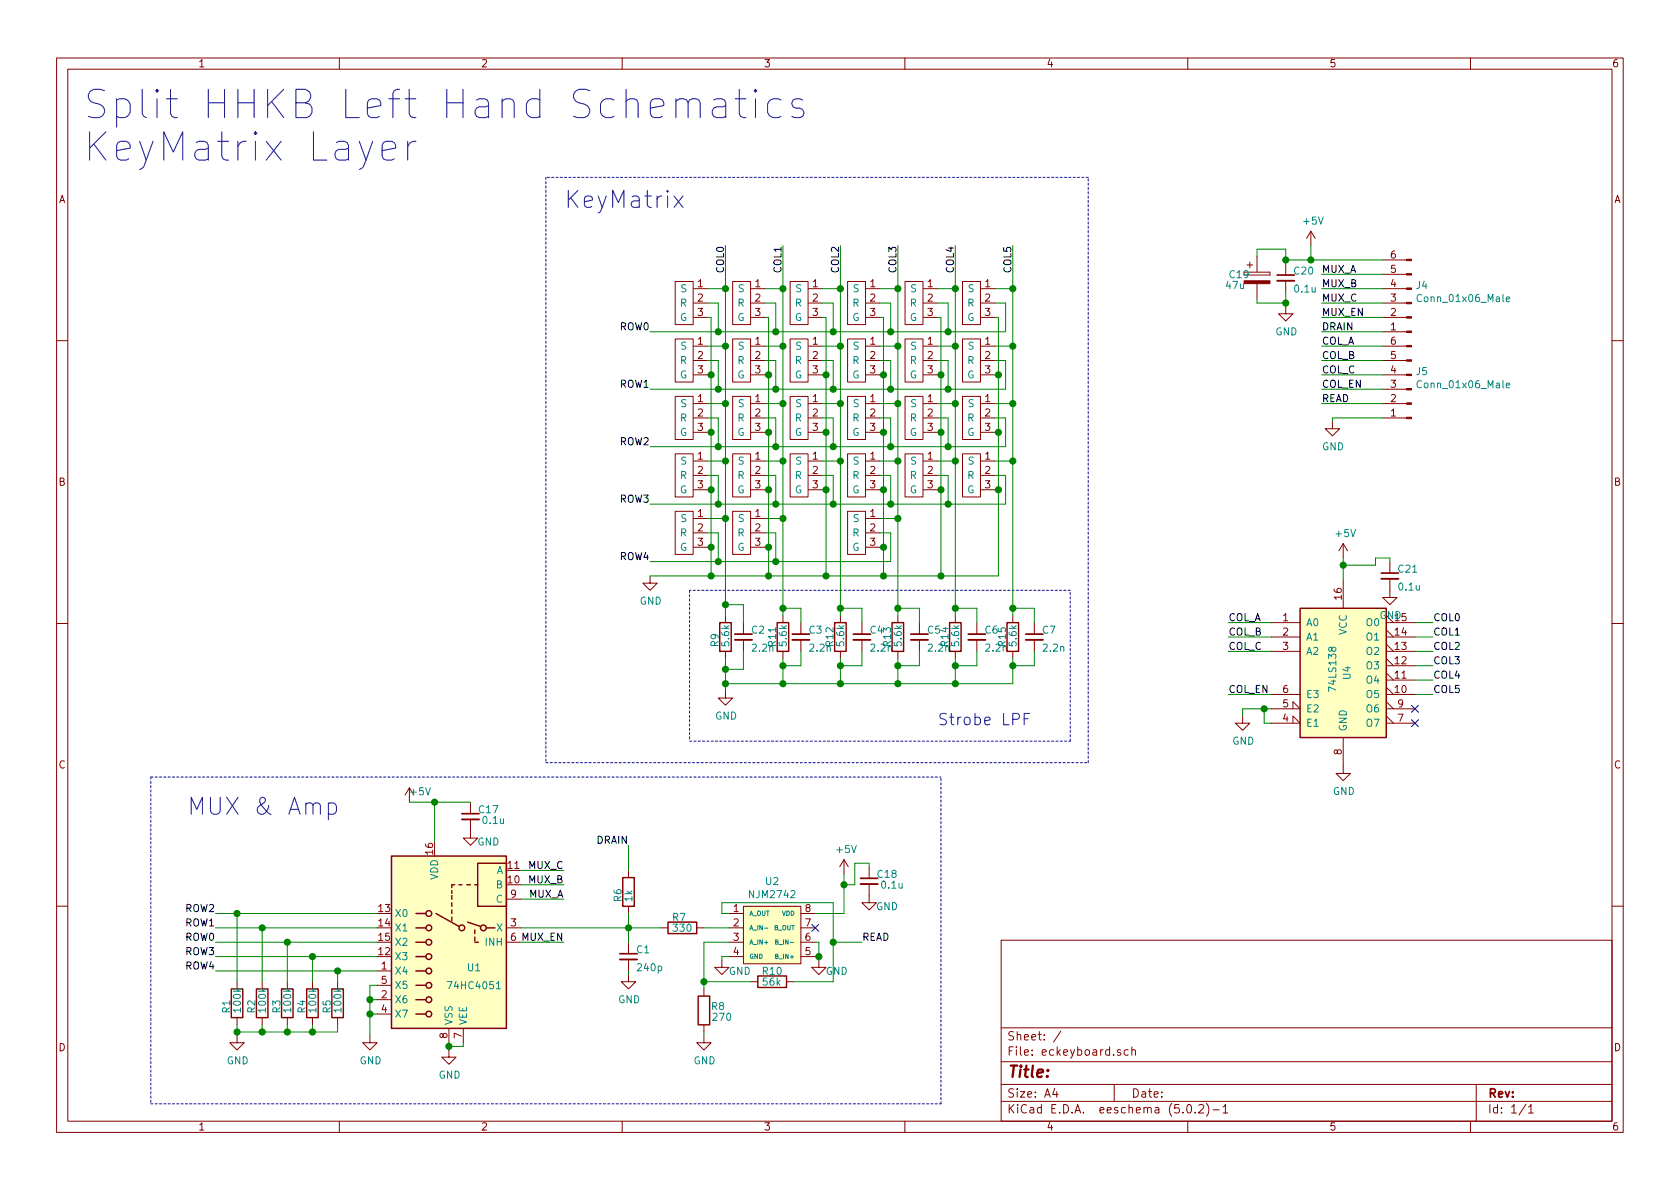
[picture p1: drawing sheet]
<svg xmlns="http://www.w3.org/2000/svg" width="297mm" height="210mm" viewBox="0 0 297 210" stroke-linecap="round" stroke-linejoin="round" font-family="sans-serif">
<g fill="none" stroke="#840000" stroke-width=".18">
<path d="M10 10.3h277v189.9h-277zM12 12.2h273v186.1h-273zM60 10.3v1.9M110 10.3v1.9M160 10.3v1.9M210 10.3v1.9M260 10.3v1.9M119.4 59.9h3.2v7.7h-3.2zM119.4 49.8h3.2v7.6h-3.2zM122.6 51h2.5M122.6 53.6h2.5M122.6 56.1h2.5"/>
<path d="M129.5 59.9h3.2v7.7h-3.2zM129.5 49.8h3.2v7.6h-3.2zM132.8 51h2.5M132.8 53.6h2.5M132.8 56.1h2.5M139.7 59.9h3.2v7.7h-3.2zM139.7 49.8h3.2v7.6h-3.2zM142.9 51h2.5M142.9 53.6h2.5M142.9 56.1h2.5M149.9 59.9h3.1v7.7h-3.1zM149.9 49.8h3.1v7.6h-3.1z"/>
<path d="M153.1 51h2.5M153.1 53.6h2.5M153.1 56.1h2.5M160 59.9h3.2v7.7h-3.2zM160 49.8h3.2v7.6h-3.2zM163.2 51h2.5M163.2 53.6h2.5M163.2 56.1h2.5M170.2 59.9h3.2v7.7h-3.2zM170.2 49.8h3.2v7.6h-3.2zM173.4 51h2.5M173.4 53.6h2.5"/>
<path d="M173.4 56.1h2.5M220 48.6h4.5zM220 48.1h4.5zM220.5 46.9h1M221 46.3v1.1M222.2 45.3v2.8M222.2 50.2v2.8M224.5 48.1v.5zM227.3 54.2v1.3h1.3l-1.3 1.3-1.2-1.3h1.2M227.3 46.6v2M227.3 49.7v2M231.8 40.9l-.8 1.3"/>
<path d="M231.8 40.9v2.5M231.8 40.9l.7 1.3M244.5 51h4.2M244.5 53.6h4.2M244.5 56.1h4.2M244.5 46h4.2M244.5 48.5h4.2M244.5 58.7h4.2M10 60.2h2M119.4 70.1h3.2v7.6h-3.2zM122.6 61.2h2.5M122.6 63.7h2.5"/>
<path d="M122.6 66.3h2.5M122.6 71.4h2.5M122.6 73.9h2.5M122.6 76.4h2.5M129.5 70.1h3.2v7.6h-3.2zM132.8 61.2h2.5M132.8 63.7h2.5M132.8 66.3h2.5M132.8 71.4h2.5M132.8 73.9h2.5M132.8 76.4h2.5M139.7 70.1h3.2v7.6h-3.2z"/>
<path d="M142.9 61.2h2.5M142.9 63.7h2.5M142.9 66.3h2.5M142.9 71.4h2.5M142.9 73.9h2.5M142.9 76.4h2.5M149.9 70.1h3.1v7.6h-3.1zM153.1 61.2h2.5M153.1 63.7h2.5M153.1 66.3h2.5M153.1 71.4h2.5M153.1 73.9h2.5"/>
<path d="M153.1 76.4h2.5M160 70.1h3.2v7.6h-3.2zM163.2 61.2h2.5M163.2 63.7h2.5M163.2 66.3h2.5M163.2 71.4h2.5M163.2 73.9h2.5M163.2 76.4h2.5M170.2 70.1h3.2v7.6h-3.2zM173.4 61.2h2.5M173.4 63.7h2.5M173.4 66.3h2.5"/>
<path d="M173.4 71.4h2.5M173.4 73.9h2.5M173.4 76.4h2.5M235.6 74.5v1.3h1.3l-1.3 1.3-1.3-1.3h1.3M244.5 61.2h4.2M244.5 63.7h4.2M244.5 66.3h4.2M244.5 71.4h4.2M244.5 73.9h4.2M244.5 68.8h4.2M285 60.2h2M119.4 80.3h3.2v7.6h-3.2z"/>
<path d="M119.4 90.4h3.2v7.6h-3.2zM122.6 81.5h2.5M122.6 84.1h2.5M122.6 86.6h2.5M122.6 91.7h2.5M122.6 94.2h2.5M122.6 96.8h2.5M129.5 80.3h3.2v7.6h-3.2zM129.5 90.4h3.2v7.6h-3.2zM132.8 81.5h2.5M132.8 84.1h2.5M132.8 86.6h2.5"/>
<path d="M132.8 91.7h2.5M132.8 94.2h2.5M132.8 96.8h2.5M139.7 80.3h3.2v7.6h-3.2zM142.9 81.5h2.5M142.9 84.1h2.5M142.9 86.6h2.5M149.9 80.3h3.1v7.6h-3.1zM149.9 90.4h3.1v7.6h-3.1zM153.1 81.5h2.5M153.1 84.1h2.5M153.1 86.6h2.5"/>
<path d="M153.1 91.7h2.5M153.1 94.2h2.5M153.1 96.8h2.5M160 80.3h3.2v7.6h-3.2zM163.2 81.5h2.5M163.2 84.1h2.5M163.2 86.6h2.5M170.2 80.3h3.2v7.6h-3.2zM173.4 81.5h2.5M173.4 84.1h2.5M173.4 86.6h2.5M237.5 96.1v2.6"/>
<path d="M237.5 96.1l-.8 1.3M237.5 96.1l.8 1.3M245.7 99.3v2M10 110.3h2M114.9 101.8v1.3h1.3l-1.3 1.3-1.2-1.3h1.2M128.3 108.8v1.3M128.3 115.2v1.3M131.4 110.1v2M131.4 113.2v2M138.4 108.8v1.3M138.4 115.2v1.3M141.6 110.1v2"/>
<path d="M141.6 113.2v2M148.6 108.8v1.3M148.6 115.2v1.3M152.4 110.1v2M152.4 113.2v2M158.7 108.8v1.3M158.7 115.2v1.3M162.6 110.1v2M162.6 113.2v2M168.9 108.8v1.3M168.9 115.2v1.3M172.7 110.1v2"/>
<path d="M172.7 113.2v2M179.1 108.8v1.3M179.1 115.2v1.3M182.9 110.1v2M182.9 113.2v2M224.8 110.1h5.1M224.8 115.2h5.1M224.8 112.6h5.1M237.5 102.5v5.1M245.1 110.1h5.1M245.1 119l1.3 1.3M245.1 117.7h5.1"/>
<path d="M245.1 116.5l1.3 1.2M245.1 115.2h5.1M245.1 113.9l1.3 1.3M245.1 112.6h5.1M245.1 111.4l1.3 1.2M245.7 102.4v3.3h1.3l-1.3 1.2-1.2-1.2h1.2M285 110.3h2M128.3 122.2v1.2h1.2l-1.2 1.3-1.3-1.3h1.3M219.7 126.6v1.3h1.3l-1.3 1.3-1.3-1.3h1.3M224.8 127.9h5.1l-1.3-1.3v1.3M224.8 125.3h5.1l-1.3-1.2v1.2M224.8 122.8h5.1"/>
<path d="M237.5 130.4v6.4h1.3l-1.3 1.2-1.3-1.2h1.3M245.1 122.8h5.1M245.1 121.5l1.3 1.3M245.1 120.3h5.1M245.1 127.9h5.1M245.1 125.3h5.1M245.1 126.6l1.3 1.3M245.1 124.1l1.3 1.2M71.6 140.6l.8-1.3v2.6M83.2 144.9v3.3h1.3l-1.3 1.3-1.3-1.3h1.3M83.2 141.9v2M89.5 159h2.6"/>
<path d="M111.1 153.9v1.3M149.2 152l-.7 1.3M149.2 152v2.6M149.2 152l.8 1.3M153.7 156.3v3.3h1.2l-1.2 1.3-1.3-1.3h1.3M153.7 153.3v2M10 160.2h2M41.9 173.6v1.3M41.9 180v1.2M46.4 173.6v1.3M46.4 180v1.2M50.8 173.6v1.3"/>
<path d="M50.8 180v1.2M55.2 173.6v1.3M55.2 180v1.2M59.7 173.6v1.3M59.7 180v1.2M66.7 171.7h2.5M66.7 176.8h2.5M66.7 179.3h2.5M66.7 174.2h2.5M89.5 164.1h2.6M89.5 166.6h2.6M111.1 172.3v1.3h1.3l-1.3 1.3-1.2-1.3h1.2"/>
<path d="M111.1 160.3v1.2M111.1 166.6v2.1M111.1 169.7v2M116.8 164.1h1.3M123.2 164.1h1.3M124.5 174.9v1.2M127.6 169.8v1.3h1.3l-1.3 1.2-1.2-1.2h1.2M128.9 164.1h2.5M128.9 166.6h2.5M128.9 161.5h2.5M128.9 169.2h2.5M131.4 160.3h10.2v10.1h-10.2z"/>
<path d="M132.7 173.6h1.3M139.1 173.6h1.2M141.6 164.1h2.5M141.6 166.6h2.5M141.6 161.5h2.5M141.6 169.2h2.5M144.8 169.8v1.3h1.2l-1.2 1.2-1.3-1.2h1.3M177 166.3h108v32h-108zM285 160.2h2M41.9 183.1v1.3h1.3l-1.3 1.3-1.3-1.3h1.3M60 198.3v1.9M65.4 183.1v1.3h1.3l-1.3 1.3-1.3-1.3h1.3"/>
<path d="M79.4 185.7v1.2h1.2l-1.2 1.3-1.3-1.3h1.3M79.4 181.9v2.5M81.9 181.9v2.5M110 198.3v1.9M124.5 183.1v1.3h1.2l-1.2 1.3-1.3-1.3h1.3M124.5 181.2v1.3M160 198.3v1.9M177 194.8h108M177 191.8h108M177 187.8h108M177 181.8h108M186.5 192.5l-.4 1h1"/>
<path d="M186.8 193v1M187.6 182.3l-1.3 2M197 191.8v3M198.1 185.7l-.3-.1-.2 .2v.2l.5 .2v.3h-.5M199.5 185.7l-.4-.1-.3 .3v.6l.3 .1 .4-.1M200.1 185.7l.2-.1 .4 .1 .1 .9M200.1 185.1v1.5M210 195.5l.3-.2a.94 .94 0 0 1 0 1.5 .82 .82 0 0 1-.3-1.3zM210 198.3v1.9M211.3 196.7v.1M212 195.5l.2-.2h.3l.3 .5-.9 1h.9M213.3 195.1a1.71 1.71 0 0 1 0 2.3"/>
<path d="M214.5 196.3h1.1M216.3 195.8l.4-.5v1.5M216.3 196.8h.8M260 198.3v1.9M261 191.8v6.5M269.8 195.2l-1.2 2M270.3 195.8l.4-.5v1.5M270.3 196.8h.8"/>
</g>
<g fill="none" stroke="#008400" stroke-width=".18">
<path d="M125.1 51h3.2M125.1 53.6h1.9v5.1M125.1 56.1h.6v45.7M128.3 43.4v65.4M135.3 51h3.1M135.3 53.6h1.9v5.1M135.3 56.1h.6v45.7M138.4 43.4v65.4M145.4 51h3.2M145.4 53.6h1.9v5.1M145.4 56.1h.6v45.7M148.6 43.4v65.4"/>
<path d="M155.6 51h3.1M155.6 53.6h1.9v5.1M155.6 56.1h.6v45.7M158.7 43.4v65.4M165.7 51h3.2M165.7 53.6h1.9v5.1M165.7 56.1h.7v45.7M168.9 43.4v65.4M175.9 51h3.2M175.9 53.6h1.9v5.1h-62.9M175.9 56.1h.6v45.7h-61.6M179.1 43.4v65.4"/>
<path d="M222.2 53v.6h5.1M222.2 45.3v-1.2h5.1v2.5M227.3 46h17.2M227.3 51.7v2.5M231.8 43.4v2.6M233.7 51h10.8M233.7 53.6h10.8M233.7 58.7h10.8M233.7 56.1h10.8M233.7 48.5h10.8M125.1 61.2h3.2M125.1 71.4h3.2"/>
<path d="M125.1 63.7h1.9v5.1M125.1 73.9h1.9v5.1M125.1 66.3h.6M125.1 76.4h.6M135.3 61.2h3.1M135.3 71.4h3.1M135.3 63.7h1.9v5.1M135.3 73.9h1.9v5.1M135.3 66.3h.6M135.3 76.4h.6M145.4 61.2h3.2M145.4 71.4h3.2"/>
<path d="M145.4 63.7h1.9v5.1M145.4 73.9h1.9v5.1M145.4 66.3h.6M145.4 76.4h.6M155.6 61.2h3.1M155.6 71.4h3.1M155.6 63.7h1.9v5.1M155.6 73.9h1.9v5.1M155.6 66.3h.6M155.6 76.4h.6M165.7 61.2h3.2M165.7 71.4h3.2"/>
<path d="M165.7 63.7h1.9v5.1M165.7 73.9h1.9v5.1M165.7 66.3h.7M165.7 76.4h.7M175.9 61.2h3.2M175.9 71.4h3.2M175.9 63.7h1.9v5.1h-62.9M175.9 73.9h1.9v5.1h-62.9M175.9 66.3h.6M175.9 76.4h.6M233.7 61.2h10.8M233.7 71.4h10.8"/>
<path d="M233.7 68.8h10.8M233.7 63.7h10.8M233.7 66.3h10.8M244.5 73.9h-8.9v.6M125.1 84.1h1.9v5M125.1 94.2h1.9v5.1M125.1 81.5h3.2M125.1 86.6h.6M125.1 91.7h3.2M125.1 96.8h.6M135.3 84.1h1.9v5M135.3 94.2h1.9v5.1"/>
<path d="M135.3 81.5h3.1M135.3 86.6h.6M135.3 91.7h3.1M135.3 96.8h.6M145.4 84.1h1.9v5M145.4 81.5h3.2M145.4 86.6h.6M155.6 81.5h3.1M155.6 84.1h1.9v5M155.6 86.6h.6M155.6 91.7h3.1M155.6 94.2h1.9v5.1h-42.6"/>
<path d="M155.6 96.8h.6M165.7 81.5h3.2M165.7 84.1h1.9v5M165.7 86.6h.7M175.9 81.5h3.2M175.9 84.1h1.9v5h-62.9M175.9 86.6h.6M237.5 98.7v3.8M245.7 99.3v-.6h-2.5v1.2h-5.7M128.3 116.5v5.7M128.3 106.9h3.1v3.2M131.4 115.2v3.2h-3.1"/>
<path d="M138.4 116.5v4.4M138.4 107.6h3.2v2.5M141.6 115.2v2.5h-3.2M148.6 116.5v4.4M148.6 107.6h3.8v2.5M152.4 115.2v2.5h-3.8M158.7 107.6h3.9v2.5M158.7 116.5v4.4M162.6 115.2v2.5h-3.9M168.9 107.6h3.8v2.5M168.9 116.5v4.4M172.7 115.2v2.5h-3.8"/>
<path d="M179.1 107.6h3.8v2.5M179.1 116.5v4.4h-50.8M182.9 115.2v2.5h-3.8M217.2 110.1h7.6M217.2 112.6h7.6M217.2 115.2h7.6M250.2 117.7h3.2M250.2 110.1h3.2M250.2 112.6h3.2M250.2 115.2h3.2M217.2 122.8h7.6M223.5 125.3v2.6h1.3"/>
<path d="M224.8 125.3h-5.1v1.3M250.2 122.8h3.2M250.2 120.3h3.2M72.4 141.9h10.8M76.8 141.9v6.9M92.1 153.9h7.6M92.1 156.5h7.6M92.1 159h7.6M111.1 149.5v4.4M149.2 154.6v6.9h-5.1M153.7 153.3v-.7h-2.6v3.9h-1.9M38.1 169.2h28.6"/>
<path d="M38.1 171.7h28.6M38.1 166.6h28.6M38.1 164.1h28.6M38.1 161.5h28.6M41.9 161.5v12.1M46.4 164.1v9.5M50.8 166.6v7M55.2 169.2v4.4M59.7 171.7v1.9M65.4 176.8h1.3M65.4 179.3h1.3M66.7 174.2h-1.3v8.9"/>
<path d="M92.1 166.6h7.6M92.1 164.1h24.7M111.1 161.5v5.1M111.1 171.7v.6M124.5 164.1h4.4M124.5 173.6h8.2M128.9 161.5h-1.3v-1.9h19.7v14h-7M128.9 169.2h-1.3v.6M128.9 166.6h-4.4v8.3M144.1 169.2h.7M144.1 166.6h.7v3.2M147.3 166.6h5.1"/>
<path d="M41.9 181.2v1.9M46.4 181.2v1.3M50.8 181.2v1.3M55.2 181.2v1.3M59.7 181.2v1.3h-17.8M79.4 184.4v1.3M81.9 184.4v.6h-2.5M124.5 182.5v.6"/>
</g>
<g fill="#008400" stroke="#008400" stroke-width=".25">
<circle cx="127" cy="58.7" r=".51"/>
<circle cx="137.2" cy="58.7" r=".51"/>
<circle cx="127" cy="68.8" r=".51"/>
<circle cx="137.2" cy="68.8" r=".51"/>
<circle cx="127" cy="79" r=".51"/>
<circle cx="137.2" cy="79" r=".51"/>
<circle cx="125.7" cy="66.3" r=".51"/>
<circle cx="135.9" cy="66.3" r=".51"/>
<circle cx="146.1" cy="66.3" r=".51"/>
<circle cx="127" cy="89.1" r=".51"/>
<circle cx="137.2" cy="89.1" r=".51"/>
<circle cx="127" cy="99.3" r=".51"/>
<circle cx="137.2" cy="99.3" r=".51"/>
<circle cx="128.3" cy="81.5" r=".51"/>
<circle cx="128.3" cy="71.4" r=".51"/>
<circle cx="138.4" cy="81.5" r=".51"/>
<circle cx="138.4" cy="71.4" r=".51"/>
<circle cx="148.6" cy="81.5" r=".51"/>
<circle cx="148.6" cy="71.4" r=".51"/>
<circle cx="148.6" cy="61.2" r=".51"/>
<circle cx="138.4" cy="61.2" r=".51"/>
<circle cx="128.3" cy="61.2" r=".51"/>
<circle cx="125.7" cy="96.8" r=".51"/>
<circle cx="125.7" cy="101.8" r=".51"/>
<circle cx="135.9" cy="96.8" r=".51"/>
<circle cx="135.9" cy="101.8" r=".51"/>
<circle cx="148.6" cy="107.6" r=".51"/>
<circle cx="128.3" cy="91.7" r=".51"/>
<circle cx="138.4" cy="91.7" r=".51"/>
<circle cx="156.2" cy="66.3" r=".51"/>
<circle cx="158.8" cy="81.5" r=".51"/>
<circle cx="158.8" cy="71.4" r=".51"/>
<circle cx="158.8" cy="61.2" r=".51"/>
<circle cx="156.2" cy="96.8" r=".51"/>
<circle cx="158.8" cy="107.6" r=".51"/>
<circle cx="158.8" cy="91.7" r=".51"/>
<circle cx="166.4" cy="66.3" r=".51"/>
<circle cx="168.9" cy="81.5" r=".51"/>
<circle cx="168.9" cy="71.4" r=".51"/>
<circle cx="168.9" cy="61.2" r=".51"/>
<circle cx="168.9" cy="107.6" r=".51"/>
<circle cx="176.5" cy="66.3" r=".51"/>
<circle cx="179.1" cy="81.5" r=".51"/>
<circle cx="179.1" cy="71.4" r=".51"/>
<circle cx="179.1" cy="61.2" r=".51"/>
<circle cx="179.1" cy="107.6" r=".51"/>
<circle cx="146.1" cy="86.6" r=".51"/>
<circle cx="146.1" cy="101.8" r=".51"/>
<circle cx="167.6" cy="58.7" r=".51"/>
<circle cx="157.5" cy="58.7" r=".51"/>
<circle cx="147.3" cy="58.7" r=".51"/>
<circle cx="147.3" cy="68.8" r=".51"/>
<circle cx="157.5" cy="68.8" r=".51"/>
<circle cx="167.6" cy="68.8" r=".51"/>
<circle cx="166.4" cy="76.4" r=".51"/>
<circle cx="156.2" cy="76.4" r=".51"/>
<circle cx="146.1" cy="76.4" r=".51"/>
<circle cx="147.3" cy="79" r=".51"/>
<circle cx="157.5" cy="79" r=".51"/>
<circle cx="167.6" cy="79" r=".51"/>
<circle cx="176.5" cy="76.4" r=".51"/>
<circle cx="156.2" cy="86.6" r=".51"/>
<circle cx="157.5" cy="89.1" r=".51"/>
<circle cx="166.4" cy="86.6" r=".51"/>
<circle cx="167.6" cy="89.1" r=".51"/>
<circle cx="176.5" cy="86.6" r=".51"/>
<circle cx="147.3" cy="89.1" r=".51"/>
<circle cx="166.4" cy="101.8" r=".51"/>
<circle cx="156.2" cy="101.8" r=".51"/>
<circle cx="125.7" cy="76.4" r=".51"/>
<circle cx="125.7" cy="86.6" r=".51"/>
<circle cx="135.9" cy="76.4" r=".51"/>
<circle cx="135.9" cy="86.6" r=".51"/>
<circle cx="41.9" cy="161.5" r=".51"/>
<circle cx="46.4" cy="164.1" r=".51"/>
<circle cx="50.8" cy="166.6" r=".51"/>
<circle cx="55.2" cy="169.2" r=".51"/>
<circle cx="59.7" cy="171.7" r=".51"/>
<circle cx="41.9" cy="182.5" r=".51"/>
<circle cx="55.2" cy="182.5" r=".51"/>
<circle cx="50.8" cy="182.5" r=".51"/>
<circle cx="46.4" cy="182.5" r=".51"/>
<circle cx="65.4" cy="176.8" r=".51"/>
<circle cx="65.4" cy="179.3" r=".51"/>
<circle cx="79.4" cy="185" r=".51"/>
<circle cx="111.1" cy="164.1" r=".51"/>
<circle cx="124.5" cy="173.6" r=".51"/>
<circle cx="147.3" cy="166.6" r=".51"/>
<circle cx="144.8" cy="169.2" r=".51"/>
<circle cx="179.1" cy="51" r=".51"/>
<circle cx="168.9" cy="51" r=".51"/>
<circle cx="158.8" cy="51" r=".51"/>
<circle cx="148.6" cy="51" r=".51"/>
<circle cx="138.4" cy="51" r=".51"/>
<circle cx="128.3" cy="51" r=".51"/>
<circle cx="179.1" cy="117.7" r=".51"/>
<circle cx="168.9" cy="117.7" r=".51"/>
<circle cx="158.8" cy="117.7" r=".51"/>
<circle cx="148.6" cy="117.7" r=".51"/>
<circle cx="223.5" cy="125.3" r=".51"/>
<circle cx="237.5" cy="99.9" r=".51"/>
<circle cx="231.8" cy="46" r=".51"/>
<circle cx="227.3" cy="46" r=".51"/>
<circle cx="227.3" cy="53.6" r=".51"/>
<circle cx="76.8" cy="141.9" r=".51"/>
<circle cx="149.2" cy="156.5" r=".51"/>
<circle cx="128.3" cy="106.9" r=".51"/>
<circle cx="128.3" cy="118.4" r=".51"/>
<circle cx="138.4" cy="117.7" r=".51"/>
<circle cx="138.4" cy="107.6" r=".51"/>
<circle cx="128.3" cy="120.9" r=".51"/>
<circle cx="138.4" cy="120.9" r=".51"/>
<circle cx="148.6" cy="120.9" r=".51"/>
<circle cx="158.8" cy="120.9" r=".51"/>
<circle cx="168.9" cy="120.9" r=".51"/>
</g>
<g fill="none" stroke="#840000" stroke-width=".25">
<path d="M127.3 110.1h2v5.1h-2zM137.4 110.1h2v5.1h-2zM147.6 110.1h2v5.1h-2zM157.7 110.1h2.1v5.1h-2.1zM167.9 110.1h2v5.1h-2zM178.1 110.1h2v5.1h-2zM229.9 107.6h15.2v22.8h-15.2zM69.2 151.4h20.3v30.5h-20.3zM79.9 157.5v.5M79.9 158.4v.6M79.9 159.6v.7M80.4 156.5h-.5v.5"/>
<path d="M81.2 156.5h.5M82.5 156.5h.7M83.9 156.5h.6M84.5 152.6h5v7.7h-5zM110.1 155.2h2v5.1h-2zM40.9 174.9h2v5.1h-2zM45.3 174.9h2.1v5.1h-2.1zM49.8 174.9h2v5.1h-2zM54.2 174.9h2.1v5.1h-2.1zM58.7 174.9h2v5.1h-2zM73.5 164.1h1.8M73.5 166.6h1.8"/>
<path d="M73.5 179.3h1.8M73.5 176.8h1.8M73.5 174.2h1.8M73.5 171.7h1.8M73.5 169.2h1.8M73.5 161.5h1.8M77.1 161.5l4.1 2.3M79.9 160.9v.6M79.9 162.2v.6M82.7 163.1l2.3 .7M83.9 166.6h.7M83.9 164.5v.6"/>
<path d="M83.9 165.7v.7M86 164.1h1.5M118.1 163.1h5.1v2h-5.1zM123.4 176.1h2.1v5.1h-2.1zM134 172.6h5.1v2h-5.1z"/>
<circle cx="75.8" cy="161.5" r=".51"/>
<circle cx="75.8" cy="176.8" r=".51"/>
<circle cx="75.8" cy="169.2" r=".51"/>
<circle cx="75.8" cy="164.1" r=".51"/>
<circle cx="75.8" cy="179.3" r=".51"/>
<circle cx="75.8" cy="171.7" r=".51"/>
<circle cx="75.8" cy="166.6" r=".51"/>
<circle cx="75.8" cy="174.2" r=".51"/>
<circle cx="81.7" cy="164.1" r=".51"/>
<circle cx="85.5" cy="164.1" r=".51"/>
</g>
<path d="M225.8 49.7h3.1M129.9 113.2h3.1M140.1 113.2h3M150.9 113.2h3M161 113.2h3.1M171.2 113.2h3M181.4 113.2h3M244.2 102.4h3.1M81.7 144.9h3M152.1 156.3h3.1M109.6 169.7h3" fill="none" stroke="#840000" stroke-width=".33"/>
<path d="M225.8 48.6h3.1M129.9 112.1h3.1M140.1 112.1h3M150.9 112.1h3M161 112.1h3.1M171.2 112.1h3M181.4 112.1h3M244.2 101.3h3.1M81.7 143.9h3M152.1 155.3h3.1M109.6 168.7h3" fill="none" stroke="#840000" stroke-width=".3"/>
<path d="M96.5 31.4v103.5M192.4 31.4h-95.9M121.9 104.4v26.7M189.2 104.4h-67.3M26.7 137.4v57.8M26.7 137.4h139.7M96.5 134.9h95.9M121.9 131.1h67.3M189.2 131.1v-26.7M192.4 134.9v-103.5M26.7 195.2h139.7M166.4 195.2v-57.8" fill="none" stroke="#0000c2" stroke-width=".18" stroke-dasharray=".4 .4"/>
<g fill="none" stroke="#0000c2" stroke-width=".18">
<path d="M121.7 18.2l.2-.5 .5-.2h.7l.5 .2 .2 .5v2.6M126.2 17.7l.5-.2h.9l.5 .2 .2 .5v2.6M128.3 18.7l-.5 .2h-1.1a.97 .97 0 0 0-.8 .9 .97 .97 0 0 0 .8 1h1.1l.5-.2M130 17.5h1.9M130.7 15.8v4.3l.2 .5 .5 .2h.5M133.6 15.8l-.3 .2 .3 .3 .2-.3-.2-.2v.5M133.6 17.5v3.3M138.1 17.7a1.61 1.61 0 0 0-2.2 .3l-.2 .4v1.5l.2 .4a1.61 1.61 0 0 0 2.2 .3M141.9 17.7l-.5-.2h-.7l-.5 .2-.2 .5 .2 .7 .5 .2h.7l.5 .3 .2 .5-.2 .7-.5 .2h-.9l-.5-.2M67.6 26.6l2.4-.4v-.5l-.3-.5-.5-.2h-.9l-.5 .2-.2 .5v1.9l.2 .5 .5 .2h.9l.5-.2M72.1 25v3.3M73.5 25a1.28 1.28 0 0 0-1.4 .9"/>
<path d="M119.2 34.7l1.6 2M120.8 34.7l-1.6 2M181.1 127.1h.7M182 126.2h-.9v2M58.1 142.1l.2-.1h.6l.4 .3 .2 .3v.8l-.3 .4-.3 .2h-.6l-.2-.2M58.1 142v3"/>
</g>
<g fill="#ffffc2" stroke="#ffffc2" stroke-width=".18">
<path d="M69.2 151.4h20.3v30.5h-20.3z"/>
<path d="M131.4 160.3h10.2v10.1h-10.2z"/>
<path d="M229.9 107.6h15.2v22.8h-15.2z"/>
</g>
<path d="M266.3 52.9l.6-.1v-.3h-.4l-.2 .2 .1 .6h.5M266.3 68.1l.6-.1v-.2l-.4-.1-.2 .2 .1 .6h.5M87.8 174.8h.7M135.2 164.1h.6M137.1 169.1h.4v-.3l-.4-.1v.8h.3l.2-.3-.2-.1M137.1 166.5h.4v-.3h-.4v.8h.3l.2-.3-.2-.2" fill="none" stroke="#008484" stroke-width=".18"/>
<g fill="#840000" stroke="#840000" stroke-width=".18">
<path d="M248.7 45.8h.9v.3h-.9z"/>
<path d="M248.7 48.4h.9v.2h-.9z"/>
<path d="M248.7 50.9h.9v.3h-.9z"/>
<path d="M248.7 53.5h.9v.2h-.9z"/>
<path d="M248.7 56h.9v.3h-.9z"/>
<path d="M248.7 58.5h.9v.3h-.9z"/>
<path d="M248.7 61.1h.9v.2h-.9z"/>
<path d="M248.7 63.6h.9v.3h-.9z"/>
<path d="M248.7 66.2h.9v.2h-.9z"/>
<path d="M248.7 68.7h.9v.3h-.9z"/>
<path d="M248.7 71.2h.9v.3h-.9z"/>
<path d="M248.7 73.8h.9v.2h-.9z"/>
<path d="M220 49.7h4.5v.5h-4.5z"/>
</g>
<path d="M249.6 124.7l1.2 1.3M249.6 127.3l1.2 1.2M250.8 124.7l-1.2 1.3M250.8 127.3l-1.2 1.2M143.5 163.5l1.3 1.2M144.8 163.5l-1.3 1.2" fill="none" stroke="#000084" stroke-width=".18"/>
<g font-size="7" fill="#0000c2">
<text x="14.6" y="21.1">Split HHKB Left Hand Schematics</text>
<text x="14.6" y="28.6">KeyMatrix Layer</text>
</g>
<g font-size="4.2" fill="#0000c2">
<text x="99.7" y="36.8">KeyMatrix</text>
<text x="33" y="144.1">MUX &amp; Amp</text>
</g>
<text font-size="2.8" fill="#0000c2" x="165.7" y="128.3">Strobe LPF</text>
<text font-size="2.8" fill="#840000" x="178" y="190.5">Title:</text>
<g font-size="2.1" fill="#840000">
<text x="178" y="184">Sheet: /</text>
<text x="178" y="186.7">File: eckeyboard.sch</text>
<text x="178" y="196.9">KiCad E.D.A. eeschema (5.0.2)-1</text>
<text x="178" y="194.1">Size: A4</text>
<text x="200" y="194.1">Date:</text>
<text x="263" y="194.1">Rev:</text>
<text x="263" y="196.9">Id: 1/1</text>
</g>
<g font-size="1.8" fill="#840000">
<text x="35" y="11.9">1</text>
<text x="85" y="11.9">2</text>
<text x="135" y="11.9">3</text>
<text x="185" y="11.9">4</text>
<text x="235" y="11.9">5</text>
<text x="285" y="11.9">6</text>
<text x="10.4" y="35.9">A</text>
<text x="285.4" y="35.9">A</text>
<text x="245.9" y="45.7">6</text>
<text x="123.4" y="50.8">1</text>
<text x="123.4" y="53.3">2</text>
<text x="133.5" y="50.8">1</text>
<text x="133.5" y="53.3">2</text>
<text x="143.7" y="50.8">1</text>
<text x="143.7" y="53.3">2</text>
<text x="153.8" y="50.8">1</text>
<text x="153.8" y="53.3">2</text>
<text x="164" y="50.8">1</text>
<text x="164" y="53.3">2</text>
<text x="174.2" y="50.8">1</text>
<text x="174.2" y="53.3">2</text>
<text x="245.9" y="53.3">3</text>
<text x="245.9" y="50.8">4</text>
<text x="245.9" y="48.3">5</text>
<text x="123.4" y="55.9">3</text>
<text x="133.5" y="55.9">3</text>
<text x="143.7" y="55.9">3</text>
<text x="153.8" y="55.9">3</text>
<text x="164" y="55.9">3</text>
<text x="174.2" y="55.9">3</text>
<text x="245.9" y="58.4">1</text>
<text x="245.9" y="55.9">2</text>
<text x="123.4" y="61">1</text>
<text x="123.4" y="63.5">2</text>
<text x="133.5" y="61">1</text>
<text x="133.5" y="63.5">2</text>
<text x="143.7" y="61">1</text>
<text x="143.7" y="63.5">2</text>
<text x="153.8" y="61">1</text>
<text x="153.8" y="63.5">2</text>
<text x="164" y="61">1</text>
<text x="164" y="63.5">2</text>
<text x="174.2" y="61">1</text>
<text x="174.2" y="63.5">2</text>
<text x="245.9" y="63.5">5</text>
<text x="245.9" y="61">6</text>
<text x="123.4" y="66">3</text>
<text x="123.4" y="71.1">1</text>
<text x="133.5" y="71.1">1</text>
<text x="133.5" y="66">3</text>
<text x="143.7" y="71.1">1</text>
<text x="143.7" y="66">3</text>
<text x="153.8" y="71.1">1</text>
<text x="153.8" y="66">3</text>
<text x="164" y="71.1">1</text>
<text x="164" y="66">3</text>
<text x="174.2" y="71.1">1</text>
<text x="174.2" y="66">3</text>
<text x="245.9" y="71.1">2</text>
<text x="245.9" y="68.6">3</text>
<text x="245.9" y="66">4</text>
<text x="123.4" y="73.7">2</text>
<text x="123.4" y="76.2">3</text>
<text x="133.5" y="73.7">2</text>
<text x="133.5" y="76.2">3</text>
<text x="143.7" y="73.7">2</text>
<text x="143.7" y="76.2">3</text>
<text x="153.8" y="73.7">2</text>
<text x="153.8" y="76.2">3</text>
<text x="164" y="73.7">2</text>
<text x="164" y="76.2">3</text>
<text x="174.2" y="73.7">2</text>
<text x="174.2" y="76.2">3</text>
<text x="245.9" y="73.7">1</text>
<text x="123.4" y="81.3">1</text>
<text x="123.4" y="83.8">2</text>
<text x="133.5" y="81.3">1</text>
<text x="133.5" y="83.8">2</text>
<text x="143.7" y="81.3">1</text>
<text x="143.7" y="83.8">2</text>
<text x="153.8" y="81.3">1</text>
<text x="153.8" y="83.8">2</text>
<text x="164" y="81.3">1</text>
<text x="164" y="83.8">2</text>
<text x="174.2" y="81.3">1</text>
<text x="174.2" y="83.8">2</text>
<text x="10.4" y="85.9">B</text>
<text x="123.4" y="86.4">3</text>
<text x="133.5" y="86.4">3</text>
<text x="143.7" y="86.4">3</text>
<text x="153.8" y="86.4">3</text>
<text x="164" y="86.4">3</text>
<text x="174.2" y="86.4">3</text>
<text x="285.4" y="85.9">B</text>
<text x="123.4" y="91.4">1</text>
<text x="123.4" y="94">2</text>
<text x="133.5" y="91.4">1</text>
<text x="133.5" y="94">2</text>
<text x="153.8" y="91.4">1</text>
<text x="153.8" y="94">2</text>
<text x="123.4" y="96.5">3</text>
<text x="133.5" y="96.5">3</text>
<text x="153.8" y="96.5">3</text>
<text x="237.2" y="106" transform="rotate(-90 237.2 106)">16</text>
<text x="226.8" y="109.8">1</text>
<text x="226.8" y="112.4">2</text>
<text x="246.7" y="112.4">14</text>
<text x="226.8" y="114.9">3</text>
<text x="246.7" y="117.5">12</text>
<text x="246.7" y="114.9">13</text>
<text x="226.8" y="125.1">5</text>
<text x="226.8" y="122.5">6</text>
<text x="246.7" y="122.5">10</text>
<text x="246.7" y="120">11</text>
<text x="247.2" y="125.1">9</text>
<text x="226.8" y="127.6">4</text>
<text x="247.2" y="127.6">7</text>
<text x="10.4" y="135.9">C</text>
<text x="237.2" y="133.4" transform="rotate(-90 237.2 133.4)">8</text>
<text x="285.4" y="135.9">C</text>
<text x="76.6" y="151.1" transform="rotate(-90 76.6 151.1)">16</text>
<text x="89.8" y="153.7">11</text>
<text x="67" y="161.3">13</text>
<text x="89.8" y="156.2">10</text>
<text x="90.3" y="158.7">9</text>
<text x="129.7" y="161.3">1</text>
<text x="142.4" y="161.3">8</text>
<text x="67" y="163.8">14</text>
<text x="67" y="166.4">15</text>
<text x="90.3" y="163.8">3</text>
<text x="129.7" y="163.8">2</text>
<text x="129.7" y="166.4">3</text>
<text x="142.4" y="166.4">6</text>
<text x="142.4" y="163.8">7</text>
<text x="67" y="168.9">12</text>
<text x="67.5" y="171.4">1</text>
<text x="67.5" y="174">5</text>
<text x="129.7" y="168.9">4</text>
<text x="142.4" y="168.9">5</text>
<text x="67.5" y="176.5">2</text>
<text x="67.5" y="179.1">4</text>
<text x="10.4" y="185.9">D</text>
<text x="79.1" y="183.6" transform="rotate(-90 79.1 183.6)">8</text>
<text x="81.7" y="183.6" transform="rotate(-90 81.7 183.6)">7</text>
<text x="285.4" y="185.9">D</text>
<text x="35" y="199.9">1</text>
<text x="85" y="199.9">2</text>
<text x="135" y="199.9">3</text>
<text x="185" y="199.9">4</text>
<text x="235" y="199.9">5</text>
<text x="285" y="199.9">6</text>
</g>
<g font-size="1.8" fill="#008484">
<text x="230.6" y="39.7">+5V</text>
<text x="120.4" y="51.7">S</text>
<text x="130.6" y="51.7">S</text>
<text x="140.7" y="51.7">S</text>
<text x="150.9" y="51.7">S</text>
<text x="161.1" y="51.7">S</text>
<text x="171.2" y="51.7">S</text>
<text x="216.9" y="51.1">47u</text>
<text x="217.4" y="49.2">C19</text>
<text x="228.9" y="48.6">C20</text>
<text x="229" y="51.7">0.1u</text>
<text x="250.4" y="51.1">J4</text>
<text x="251.1" y="53.4">Conn_01x06_Male</text>
<text x="120.2" y="56.8">G</text>
<text x="120.3" y="54.2">R</text>
<text x="130.4" y="56.8">G</text>
<text x="130.5" y="54.2">R</text>
<text x="140.5" y="56.8">G</text>
<text x="140.6" y="54.2">R</text>
<text x="150.7" y="56.8">G</text>
<text x="150.8" y="54.2">R</text>
<text x="160.9" y="56.8">G</text>
<text x="161" y="54.2">R</text>
<text x="171" y="56.8">G</text>
<text x="171.1" y="54.2">R</text>
<text x="225.5" y="59.3">GND</text>
<text x="120.3" y="64.4">R</text>
<text x="120.4" y="61.8">S</text>
<text x="130.5" y="64.4">R</text>
<text x="130.6" y="61.8">S</text>
<text x="140.6" y="64.4">R</text>
<text x="140.7" y="61.8">S</text>
<text x="150.8" y="64.4">R</text>
<text x="150.9" y="61.8">S</text>
<text x="161" y="64.4">R</text>
<text x="161.1" y="61.8">S</text>
<text x="171.1" y="64.4">R</text>
<text x="171.2" y="61.8">S</text>
<text x="120.2" y="66.9">G</text>
<text x="130.4" y="66.9">G</text>
<text x="140.5" y="66.9">G</text>
<text x="150.7" y="66.9">G</text>
<text x="160.9" y="66.9">G</text>
<text x="171" y="66.9">G</text>
<text x="250.4" y="66.3">J5</text>
<text x="251.1" y="68.7">Conn_01x06_Male</text>
<text x="120.2" y="77.1">G</text>
<text x="120.3" y="74.5">R</text>
<text x="120.4" y="72">S</text>
<text x="130.4" y="77.1">G</text>
<text x="130.5" y="74.5">R</text>
<text x="130.6" y="72">S</text>
<text x="140.5" y="77.1">G</text>
<text x="140.6" y="74.5">R</text>
<text x="140.7" y="72">S</text>
<text x="150.7" y="77.1">G</text>
<text x="150.8" y="74.5">R</text>
<text x="150.9" y="72">S</text>
<text x="160.9" y="77.1">G</text>
<text x="161" y="74.5">R</text>
<text x="161.1" y="72">S</text>
<text x="171" y="77.1">G</text>
<text x="171.1" y="74.5">R</text>
<text x="171.2" y="72">S</text>
<text x="120.4" y="82.2">S</text>
<text x="130.6" y="82.2">S</text>
<text x="140.7" y="82.2">S</text>
<text x="150.9" y="82.2">S</text>
<text x="161.1" y="82.2">S</text>
<text x="171.2" y="82.2">S</text>
<text x="233.8" y="79.6">GND</text>
<text x="120.2" y="87.2">G</text>
<text x="120.3" y="84.7">R</text>
<text x="130.4" y="87.2">G</text>
<text x="130.5" y="84.7">R</text>
<text x="140.5" y="87.2">G</text>
<text x="140.6" y="84.7">R</text>
<text x="150.7" y="87.2">G</text>
<text x="150.8" y="84.7">R</text>
<text x="160.9" y="87.2">G</text>
<text x="161" y="84.7">R</text>
<text x="171" y="87.2">G</text>
<text x="171.1" y="84.7">R</text>
<text x="120.3" y="94.9">R</text>
<text x="120.4" y="92.3">S</text>
<text x="130.5" y="94.9">R</text>
<text x="130.6" y="92.3">S</text>
<text x="150.8" y="94.9">R</text>
<text x="150.9" y="92.3">S</text>
<text x="236.3" y="95">+5V</text>
<text x="120.2" y="97.4">G</text>
<text x="130.4" y="97.4">G</text>
<text x="150.7" y="97.4">G</text>
<text x="247.3" y="101.3">C21</text>
<text x="113.1" y="106.9">GND</text>
<text x="247.4" y="104.4">0.1u</text>
<text x="132.9" y="112.1">C2</text>
<text x="143.1" y="112.1">C3</text>
<text x="153.9" y="112.1">C4</text>
<text x="164" y="112.1">C5</text>
<text x="174.2" y="112.1">C6</text>
<text x="184.4" y="112.1">C7</text>
<text x="230.9" y="110.7">A0</text>
<text x="230.9" y="113.3">A1</text>
<text x="238.1" y="112.3" transform="rotate(-90 238.1 112.3)">VCC</text>
<text x="241.7" y="113.3">O1</text>
<text x="241.7" y="110.7">O0</text>
<text x="243.9" y="109.5">GND</text>
<text x="246.7" y="109.8">15</text>
<text x="127.1" y="114.3" transform="rotate(-90 127.1 114.3)">R9</text>
<text x="129" y="114.2" transform="rotate(-90 129 114.2)">5.6k</text>
<text x="133.1" y="115.2">2.2n</text>
<text x="137.2" y="114.2" transform="rotate(-90 137.2 114.2)">R11</text>
<text x="139.1" y="114.2" transform="rotate(-90 139.1 114.2)">5.6k</text>
<text x="143.3" y="115.2">2.2n</text>
<text x="147.4" y="114.2" transform="rotate(-90 147.4 114.2)">R12</text>
<text x="149.3" y="114.2" transform="rotate(-90 149.3 114.2)">5.6k</text>
<text x="154.1" y="115.2">2.2n</text>
<text x="157.5" y="114.2" transform="rotate(-90 157.5 114.2)">R13</text>
<text x="159.4" y="114.2" transform="rotate(-90 159.4 114.2)">5.6k</text>
<text x="164.2" y="115.2">2.2n</text>
<text x="167.7" y="114.2" transform="rotate(-90 167.7 114.2)">R14</text>
<text x="169.6" y="114.2" transform="rotate(-90 169.6 114.2)">5.6k</text>
<text x="174.4" y="115.2">2.2n</text>
<text x="177.9" y="114.2" transform="rotate(-90 177.9 114.2)">R15</text>
<text x="179.8" y="114.2" transform="rotate(-90 179.8 114.2)">5.6k</text>
<text x="184.6" y="115.2">2.2n</text>
<text x="230.9" y="115.8">A2</text>
<text x="241.7" y="118.4">O3</text>
<text x="241.7" y="115.8">O2</text>
<text x="230.9" y="126">E2</text>
<text x="230.9" y="123.4">E3</text>
<text x="236.3" y="121.9" transform="rotate(-90 236.3 121.9)">74LS138</text>
<text x="238.8" y="120.1" transform="rotate(-90 238.8 120.1)">U4</text>
<text x="241.7" y="123.4">O5</text>
<text x="241.7" y="120.9">O4</text>
<text x="241.7" y="126">O6</text>
<text x="126.4" y="127.2">GND</text>
<text x="217.9" y="131.7">GND</text>
<text x="230.9" y="128.5">E1</text>
<text x="238.1" y="129.4" transform="rotate(-90 238.1 129.4)">GND</text>
<text x="241.7" y="128.5">O7</text>
<text x="72.7" y="140.6">+5V</text>
<text x="84.7" y="143.8">C17</text>
<text x="235.7" y="140.6">GND</text>
<text x="84.4" y="149.5">GND</text>
<text x="85.5" y="145.7">0.1u</text>
<text x="77.5" y="155.6" transform="rotate(-90 77.5 155.6)">VDD</text>
<text x="87.8" y="154.6">A</text>
<text x="148" y="150.8">+5V</text>
<text x="155.2" y="155.2">C18</text>
<text x="87.8" y="157.1">B</text>
<text x="87.8" y="159.6">C</text>
<text x="109.9" y="159.4" transform="rotate(-90 109.9 159.4)">R6</text>
<text x="111.8" y="159.4" transform="rotate(-90 111.8 159.4)">1k</text>
<text x="132.7" y="158.8">NJM2742</text>
<text x="135.4" y="156.5">U2</text>
<text x="154.9" y="161">GND</text>
<text x="156" y="157.1">0.1u</text>
<text x="69.7" y="162.2">X0</text>
<text x="69.7" y="164.7">X1</text>
<text x="69.7" y="167.3">X2</text>
<text x="86" y="167.3">INH</text>
<text x="87.9" y="164.7">X</text>
<text x="118.9" y="162.9">R7</text>
<text x="119.2" y="164.8">330</text>
<text x="69.7" y="172.3">X4</text>
<text x="69.7" y="169.8">X3</text>
<text x="82.7" y="171.7">U1</text>
<text x="112.6" y="168.6">C1</text>
<text x="112.9" y="171.7">240p</text>
<text x="128.9" y="172.4">GND</text>
<text x="134.9" y="172.4">R10</text>
<text x="146" y="172.4">GND</text>
<text x="40.7" y="179.1" transform="rotate(-90 40.7 179.1)">R1</text>
<text x="42.6" y="178.9" transform="rotate(-90 42.6 178.9)">100k</text>
<text x="45.1" y="179.1" transform="rotate(-90 45.1 179.1)">R2</text>
<text x="47" y="178.9" transform="rotate(-90 47 178.9)">100k</text>
<text x="49.6" y="179.1" transform="rotate(-90 49.6 179.1)">R3</text>
<text x="51.5" y="178.9" transform="rotate(-90 51.5 178.9)">100k</text>
<text x="54" y="179.1" transform="rotate(-90 54 179.1)">R4</text>
<text x="55.9" y="178.9" transform="rotate(-90 55.9 178.9)">100k</text>
<text x="58.5" y="179.1" transform="rotate(-90 58.5 179.1)">R5</text>
<text x="60.4" y="178.9" transform="rotate(-90 60.4 178.9)">100k</text>
<text x="69.7" y="177.4">X6</text>
<text x="69.7" y="180">X7</text>
<text x="69.7" y="174.9">X5</text>
<text x="79.6" y="174.9">74HC4051</text>
<text x="109.3" y="177.4">GND</text>
<text x="125.8" y="178.6">R8</text>
<text x="135" y="174.3">56k</text>
<text x="80" y="181.4" transform="rotate(-90 80 181.4)">VSS</text>
<text x="82.5" y="181.4" transform="rotate(-90 82.5 181.4)">VEE</text>
<text x="126.2" y="180.5">270</text>
<text x="40.1" y="188.2">GND</text>
<text x="63.6" y="188.2">GND</text>
<text x="77.5" y="190.7">GND</text>
<text x="122.6" y="188.2">GND</text>
</g>
<g font-size="1.8">
<text x="128" y="48.2" transform="rotate(-90 128 48.2)">COL0</text>
<text x="138.2" y="48.2" transform="rotate(-90 138.2 48.2)">COL1</text>
<text x="148.3" y="48.2" transform="rotate(-90 148.3 48.2)">COL2</text>
<text x="158.5" y="48.2" transform="rotate(-90 158.5 48.2)">COL3</text>
<text x="168.7" y="48.2" transform="rotate(-90 168.7 48.2)">COL4</text>
<text x="178.8" y="48.2" transform="rotate(-90 178.8 48.2)">COL5</text>
<text x="233.7" y="48.3">MUX_A</text>
<text x="233.7" y="50.8">MUX_B</text>
<text x="233.7" y="53.3">MUX_C</text>
<text x="109.6" y="58.4">ROW0</text>
<text x="233.7" y="55.9">MUX_EN</text>
<text x="233.7" y="58.4">DRAIN</text>
<text x="233.7" y="61">COL_A</text>
<text x="233.7" y="63.5">COL_B</text>
<text x="109.6" y="68.6">ROW1</text>
<text x="233.7" y="68.6">COL_EN</text>
<text x="233.7" y="66">COL_C</text>
<text x="233.7" y="71.1">READ</text>
<text x="109.6" y="78.7">ROW2</text>
<text x="109.6" y="88.9">ROW3</text>
<text x="109.6" y="99.1">ROW4</text>
<text x="217.2" y="109.8">COL_A</text>
<text x="217.2" y="112.4">COL_B</text>
<text x="253.4" y="109.8">COL0</text>
<text x="253.4" y="112.4">COL1</text>
<text x="217.2" y="114.9">COL_C</text>
<text x="253.4" y="114.9">COL2</text>
<text x="253.4" y="117.5">COL3</text>
<text x="217.2" y="122.5">COL_EN</text>
<text x="253.4" y="120">COL4</text>
<text x="253.4" y="122.5">COL5</text>
<text x="105.5" y="149.2">DRAIN</text>
<text x="93.5" y="153.7">MUX_C</text>
<text x="32.8" y="161.3">ROW2</text>
<text x="93.5" y="158.7">MUX_A</text>
<text x="93.5" y="156.2">MUX_B</text>
<text x="32.8" y="163.8">ROW1</text>
<text x="32.8" y="166.4">ROW0</text>
<text x="90.3" y="166.4">6 MUX_EN</text>
<text x="152.4" y="166.4">READ</text>
<text x="32.8" y="171.4">ROW4</text>
<text x="32.8" y="168.9">ROW3</text>
</g>
<g font-size="1.1" fill="#008484">
<text x="132.5" y="161.9">A_OUT</text>
<text x="138.3" y="161.9">VDD</text>
<text x="132.5" y="164.5">A_IN-</text>
<text x="132.5" y="167">A_IN+</text>
<text x="136.9" y="164.5">B_OUT</text>
<text x="137.7" y="167">B_IN-</text>
<text x="132.5" y="169.5">GND</text>
<text x="137.4" y="169.5">B_IN+</text>
</g>
</svg>
